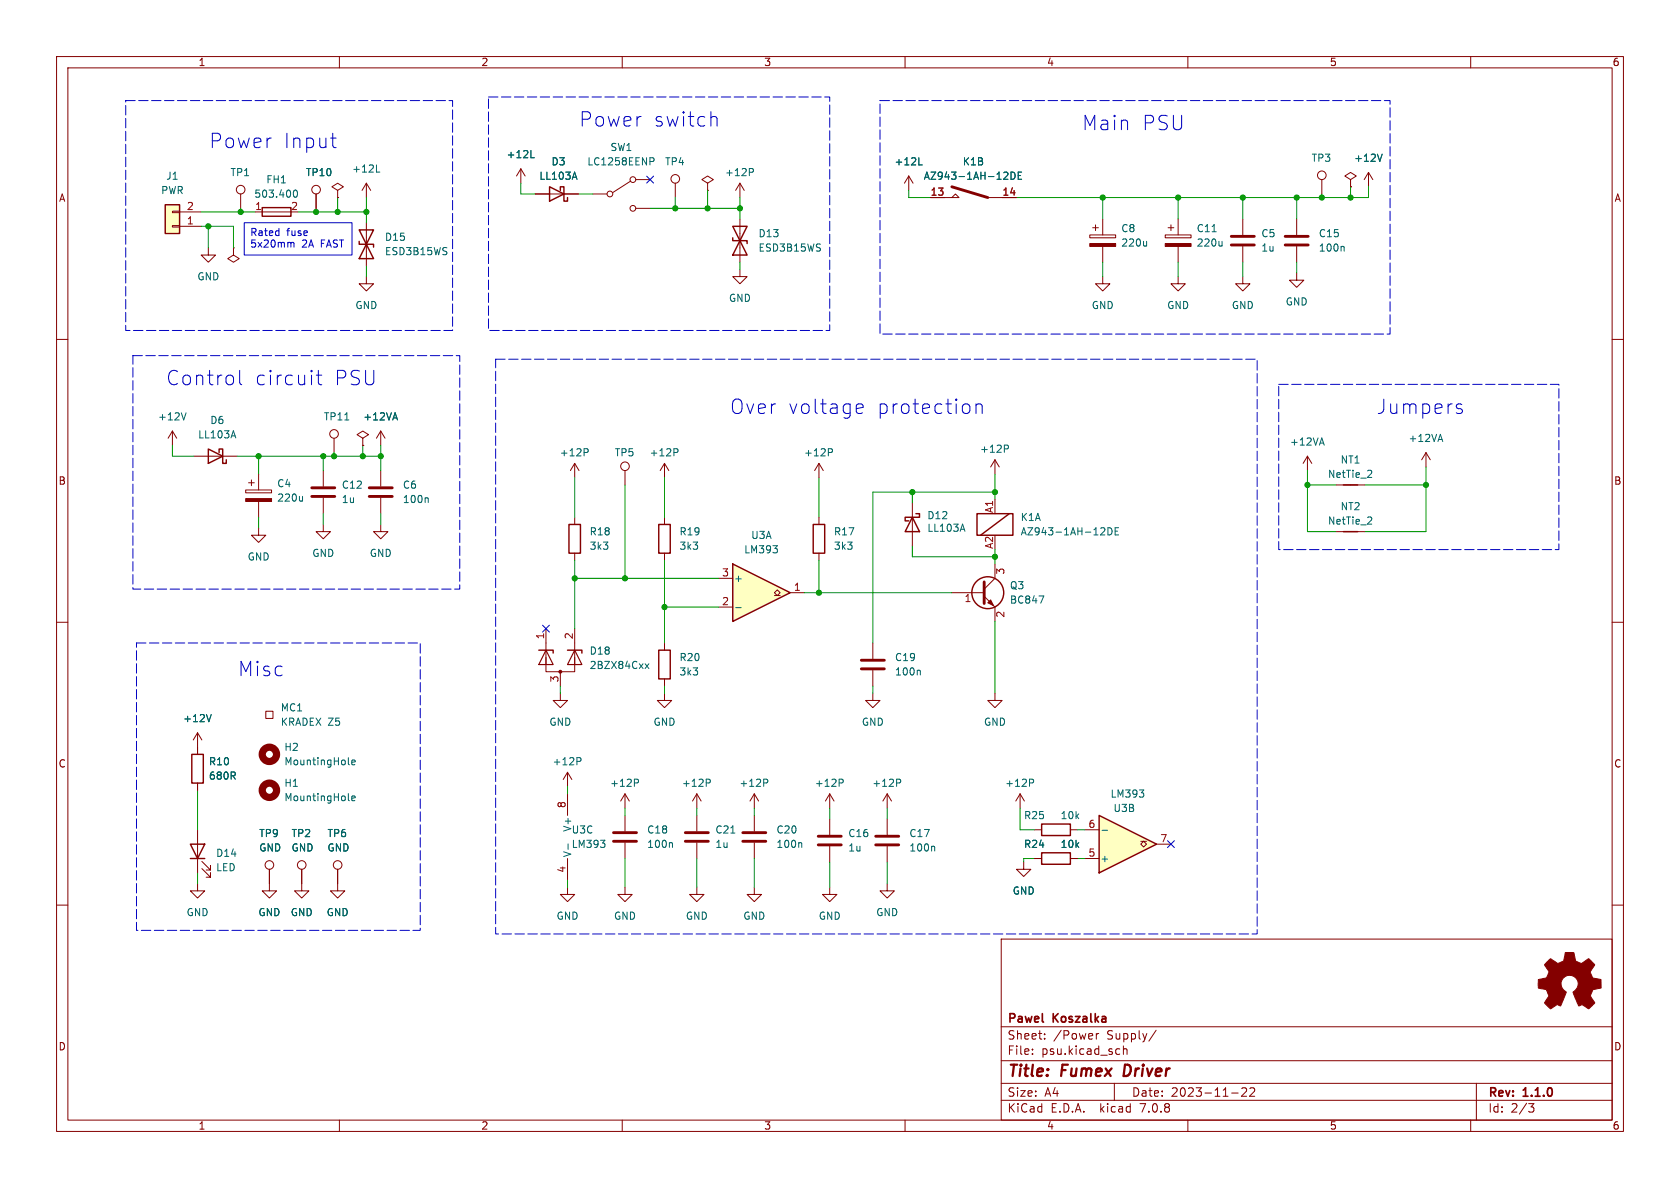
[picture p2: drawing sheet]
<svg xmlns="http://www.w3.org/2000/svg" width="297mm" height="210mm" viewBox="0 0 297 210" stroke-linecap="round" stroke-linejoin="round" font-family="sans-serif">
<g fill="none" stroke="#840000" stroke-width=".18">
<path d="M10 10h277v190h-277zM12 12h273v186h-273zM60 10v2M110 10v2M160 10v2M210 10v2M260 10v2M94.6 34.3h7.6M104.8 34.3h2.5M111.5 32l-3.2 2M112.4 31.8h2.5M112.4 36.8h2.5"/>
<path d="M125.1 32.4l1-.6-1-.7-1 .7 1 .6v1.3M125.1 33.7h.1M130.8 32.4v2.5M130.8 38.7v7.7M130.8 32.4l-.8 1.3M130.8 32.4l.8 1.3M160.7 31.1l-.8 1.3M160.7 31.1v2.6M160.7 31.1l.7 1.3M164.5 34.9h5l-.6-.6-.6 .6M174.6 34.9h5.1M193.7 39.8v1"/>
<path d="M194.9 38.7v2.8M207 39.8v1M208.3 38.7v2.8M10 60h2M130.8 47.6v1.3h1.3l-1.3 1.3-1.3-1.3h1.3M192.7 41.5h4.5v.5h-4.5zM193.2 40.3h1M194.9 48.9v1.3h1.3l-1.3 1.2-1.2-1.2h1.2M194.9 43.6v2.8M206 41.5h4.6v.5h-4.6zM206.5 40.3h1M208.3 48.9v1.3h1.2l-1.2 1.2-1.3-1.2h1.3"/>
<path d="M208.3 43.6v2.8M285 60h2M43.4 86.6h4.6v.5h-4.6zM43.9 85.3h1.1M44.4 84.8v1.1M45.7 93.3v1.3h1.3l-1.3 1.3-1.3-1.3h1.3M45.7 83.8v2.8M45.7 88.6v2.8M57.1 92.7v1.3h1.3l-1.3 1.3-1.2-1.3h1.2M57.1 83.2v2.8M57.1 88v2.8M117.5 91.4v1.3"/>
<path d="M117.5 97.8v1.3M144.8 81.9v2.6M144.8 91.4v1.3M144.8 97.8v1.3M144.8 81.9l-.8 1.3M144.8 81.9l.7 1.3M10 110h2M96.5 116.2v2.5h5.1v-2.5M96.5 111.1v6.4M99.1 118.7v2.6M101.6 111.1v6.4M117.5 113.7v1.2"/>
<path d="M285 110h2M34.9 129.5v3.9M34.9 138.4v1.3M34.9 129.5l-.7 1.3M34.9 129.5l.8 1.3M99.1 122.6v1.2h1.2l-1.2 1.3-1.3-1.3h1.3M100.3 136.5l-.7 1.3M100.3 136.5v2.6M100.3 136.5l.8 1.3M117.5 122.6v1.2h1.2l-1.2 1.3-1.3-1.3h1.3M117.5 120v1.3M10 160h2"/>
<path d="M34.9 146.7v7.6M35.7 153.5l1.5 1.6v-.8v.8h-.8M35.7 152.3l1.5 1.5v-.8v.8h-.8M47.6 153.7v3.8h1.3l-1.3 1.3-1.2-1.3h1.2M53.3 153.7v3.8h1.3l-1.3 1.3-1.2-1.3h1.2M59.7 156.2v1.3h1.3l-1.3 1.3-1.3-1.3h1.3M100.3 156.8v1.3h1.3l-1.3 1.3-1.2-1.3h1.2M100.3 140.3v3.8M100.3 151.8v3.8M110.5 156.8v1.3h1.3l-1.3 1.3-1.3-1.3h1.3M110.5 140.3l-.8 1.3M110.5 140.3v2.6"/>
<path d="M110.5 144.1v2.8M110.5 149v2.8M110.5 140.3l.8 1.3M123.2 156.8v1.3h1.3l-1.3 1.3-1.3-1.3h1.3M123.2 140.3l-.8 1.3M123.2 140.3v2.6M123.2 144.1v2.8M123.2 149v2.8M123.2 140.3l.8 1.3M285 160h2M177 166h108v32h-108zM60 198v2"/>
<path d="M110 198v2M160 198v2M177 194.5h108M177 191.5h108M177 187.5h108M177 181.5h108M182.5 186.3v.1M182.5 185.5v.1M184.7 183.6v.1M184.7 182.8v.1M193.8 182.7v1M194.2 182.7l-.2 .1-.2 .2"/>
<path d="M197 191.5v3M197.8 185.4l.2 .1M198 186.3l-.2 .1M198.6 184.9v1.5M198.6 185.5l.2-.1 .4 .1v.9M204.4 182.1l-1.3 2M210 198v2M217.7 193.2h1.2M219.5 192.4l.6-.1 .2 .1 .1 .3-.9 1.1h.9M221 192.4l.5-.1 .2 .1 .1 .3-.9 1.1h.9M260 198v2M261 191.5v6.5"/>
<path d="M270.2 195.1h1l-.5 .6 .4 .1 .1 .5-.3 .3h-.4"/>
<circle cx="107.8" cy="34.3" r=".51"/>
<circle cx="111.9" cy="36.8" r=".51"/>
<circle cx="111.9" cy="31.8" r=".51"/>
<circle cx="47.6" cy="152.9" r=".76"/>
<circle cx="53.3" cy="152.9" r=".76"/>
</g>
<path d="M198.9 188.2l-.3 2h.5" fill="none" stroke="#840000" stroke-width=".4"/>
<path d="M97.2 33l2.5 1.3-2.5 1.3zM99.1 33.7v-.7h.6v2.6h.6v-.7M129.5 42v.5h2.6v.6M129.5 40h2.6l-2.6 5.1h2.6zM116.5 92.7h2v5.1h-2zM143.8 92.7h2v5.1h-2zM95.2 114.9h2.6v.5M100.3 114.9h2.6v.5M116.5 114.9h2v5.1h-2zM33.9 133.4h2v5h-2zM33.7 149.2h2.5l-1.3 2.6zM33.7 151.8h2.5" fill="none" stroke="#840000" stroke-width=".25"/>
<g fill="none" stroke="#006464" stroke-width=".18">
<path d="M101.6 30.4l.4 1.3M114.9 27.9h.5l.2 .2-.1 .4h-.6M132.5 29.8h.5l.2 .2-.1 .4-.6 .1M162.4 29.2h.6M177.6 30.4l.5 .1 .1 .3-.8 .9h.8M178.7 30.4a.64 .64 0 0 1 .8 .7 .64 .64 0 0 1-.8 .6zM180 31h.4M180.6 30.4h-.6v1.3h.6M202.7 42.7v.8M202.7 43.4l-.2 .1M214.3 41h.7M216 42.7v.8"/>
<path d="M216 43.4l-.1 .1M146.4 79.3h.5l.3 .3-.2 .3-.6 .1M53.5 87.7v.9M53.5 88.5l-.2 .1M114 117.3l.7 .9M114.7 117.3l-.7 .9M37.3 126.3l-.4 1.3M102 133.9h.5l.2 .3-.1 .3-.6 .1M112.2 137.7h.4l.3 .3-.1 .3-.6 .1M124.9 137.7h.4l.3 .3-.1 .3-.6 .1M100.4 149.2v.9M106.2 148.5h.7l-.4 .5"/>
<path d="M106.9 149.1v.6M118.7 149l.2 .1v.7M129.2 147.3h.7"/>
</g>
<g fill="#840000" stroke="#840000" stroke-width=".18">
<path d="M192.7 43.1h4.5v.5h-4.5z"/>
<path d="M206 43.1h4.6v.5h-4.6z"/>
<path d="M43.4 88.1h4.6v.5h-4.6z"/>
<circle cx="99.1" cy="118.7" r=".25"/>
</g>
<path d="M96.5 114.9l1.3 2.6h-2.6zM101.6 114.9l1.3 2.6h-2.6z" fill="none" stroke="#840000" stroke-width=".2"/>
<path d="M168.3 33l6.3 1.9M55.1 87.8h4.1M55.1 86.2h4.1M108.5 148.7h4M108.5 147.2h4M121.2 148.7h4M121.2 147.2h4" fill="none" stroke="#840000" stroke-width=".51"/>
<path d="M129.5 99.7l10.2 5.1-10.2 5.1z" fill="#ffffc2"/>
<path d="M29.2 36.2h2.5v5.1h-2.5zM46.4 36.7h5v1.5h-5zM100.6 92.7h2v5.1h-2zM129.5 99.7l10.2 5.1-10.2 5.1z" fill="none" stroke="#840000" stroke-width=".25"/>
<g fill="none" stroke="#840000" stroke-width=".18">
<path d="M30.5 37.3h1.2v.3h-1.2zM30.5 39.9h1.2v.2h-1.2zM31.7 37.5h3.9M42.5 34.3v2.5M45.1 37.5h6.3M55.9 34.3v2.5M119.4 32.4v2.5M31.7 40h3.9M36.8 43.8v1.3h1.3l-1.3 1.3-1.2-1.3h1.2M101.6 81.9v2.6M101.6 91.4v1.3M101.6 97.8v1.3"/>
<path d="M101.6 81.9l-.8 1.3M101.6 81.9l.8 1.3M110.5 83.2v2.5M117.5 81.9l-.8 1.3M117.5 81.9v2.6M117.5 81.9l.7 1.3M175.9 81.3l-.8 1.3M175.9 81.3v2.5M175.9 81.3l.8 1.3M127 107.3h2.5M127 102.2h2.5M136.9 105.3h.5l-.5-.5 .5-.5 .5 .5-.5 .5h.5"/>
<path d="M139.7 104.8h2.5M154.3 122.6v1.2h1.3l-1.3 1.3-1.3-1.3h1.3M133.3 156.8v1.3h1.3l-1.3 1.3-1.2-1.3h1.2M133.3 144.1v2.8M133.3 149v2.8M146.7 156.8v1.3h1.3l-1.3 1.3-1.3-1.3h1.3M146.7 144.8v2.8M146.7 149.6v2.8M156.8 156.2v1.3h1.3l-1.3 1.3-1.2-1.3h1.2M156.8 144.8v2.8M156.8 149.6v2.8M180.3 140.3l-.7 1.3"/>
<path d="M180.3 140.3v2.6M180.3 140.3l.8 1.3M181 152.4v1.3h1.2l-1.2 1.2-1.3-1.2h1.3"/>
<circle cx="42.5" cy="33.5" r=".76"/>
<circle cx="55.9" cy="33.5" r=".76"/>
<circle cx="119.4" cy="31.6" r=".76"/>
<circle cx="110.5" cy="82.4" r=".76"/>
</g>
<path d="M52 33.7l.2-.1a.68 .68 0 0 1 .4 .6 .68 .68 0 0 1-.4 .7l-.2-.2-.1-.3zM103.3 79.3h.4l.3 .3-.1 .3-.6 .1M119.1 79.3h.5l.3 .3-.2 .3-.6 .1M177.6 78.7h.4l.3 .2-.1 .4h-.6M136.6 96.5h.8l-.4 .4M137.4 97.1v.5M130.1 107.4h.9M182 137.7h.5l.2 .3-.1 .3-.6 .1M141.6 149l.1 .1v.7M165.1 149.6l.1 .2v.6" fill="none" stroke="#006464" stroke-width=".18"/>
<path d="M131.3 148.7h4.1M131.3 147.2h4.1M144.7 149.4h4M144.7 147.8h4M154.8 149.4h4.1M154.8 147.8h4.1" fill="none" stroke="#840000" stroke-width=".51"/>
<path d="M29.2 36.2h2.5v5.1h-2.5z" fill="#ffffc2" stroke="#ffffc2" stroke-width=".18"/>
<path d="M273.6 170l.5-.5 .9 .6a.62 .62 0 0 0 1 0l.2-.1a1.62 1.62 0 0 0 .5-1.4l.1-.2h1.4l.2 .8a.74 .74 0 0 0 .7 .9l.5 .2 1.3-.8 1 1-.4 .7a.75 .75 0 0 0-.1 1.2l.2 .5 1.4 .3 .1 1.5-1.5 .2v.2a1.23 1.23 0 0 0-.3 1.2l.6 1-.1 .1-1 .9-.8-.5a.54 .54 0 0 0-.8 0l-1.1-2.3a2.33 2.33 0 0 0 .9-2 1.54 1.54 0 0 0-2.5-.7 1.54 1.54 0 0 0 .4 2.6l-1.1 2.4a.69 .69 0 0 0-1.1 .2l-.6 .3-1.1-1 .8-1.2-.2-.6a.71 .71 0 0 0-.9-.7l-.7-.2v-1.4l.4-.1a1.11 1.11 0 0 0 1.2-.7 .72 .72 0 0 0-.2-1.2l-.4-.7z" fill="#840000" stroke="#840000" stroke-width=".18"/>
<path d="M194.3 144.1l10.2 5.1-10.2 5.1z" fill="#ffffc2"/>
<g fill="none" stroke="#840000" stroke-width=".25">
<path d="M63.5 42.7v.5h2.5v.5M63.5 40.6h2.5l-2.5 5.1h2.5zM36.8 79.4l2.6 1.2-2.6 1.3zM38.7 80v-.6h.7v2.5h.6v-.6M161.3 91.4l1.3 2.6h-2.6zM161.9 90.8h.7v.6h-2.6v.7h.7M172.7 90.8h6.4v3.8h-6.4zM178.4 90.8l-5 3.8M237.5 94h2.5M237.5 85.7h2.5M184.1 150.7h5.1v2.1h-5.1zM184.1 145.7h5.1v2h-5.1z"/>
<path d="M194.3 144.1l10.2 5.1-10.2 5.1z"/>
<circle cx="174.6" cy="104.8" r="2.82"/>
</g>
<g fill="none" stroke="#840000" stroke-width=".18">
<path d="M55.9 34.3v2.5M59.7 33.7l1-.7-1-.6-1 .6 1 .7v1.2M59.7 34.9h.1M64.8 32.4v2.5M64.8 39.4v7.6M64.8 32.4l-.8 1.3M64.8 32.4l.7 1.3M92.1 29.8l-.8 1.3M92.1 29.8v2.6M92.1 29.8l.7 1.3M94.6 34.3h2.6M99.7 34.3h2.5"/>
<path d="M164.5 34.9h2.5M177.2 34.9h2.5M219.7 38.7v2.8M229.2 38.7v2.8M233.7 31.8v2.5M238.8 31.8l1-.7-1-.6-1.1 .6 1.1 .7v1.2M238.8 33h.1M241.9 30.5l-.7 1.3M241.9 30.5v2.5M241.9 30.5l.8 1.3M41.3 43.8v1.3l1 .6-1 .7-1-.7 1-.6M41.3 43.8h.1"/>
<path d="M64.8 48.9v1.3h1.2l-1.2 1.2-1.3-1.2h1.3M219.7 48.9v1.3h1.3l-1.3 1.2-1.3-1.2h1.3M219.7 43.6v2.8M229.2 48.3v1.2h1.3l-1.3 1.3-1.2-1.3h1.2M229.2 43.6v2.8M30.5 76.2l-.8 1.3M30.5 76.2v2.5M30.5 76.2l.7 1.3M59.1 77.5v2.5M64.1 77.5l1.1-.7-1.1-.6-1 .6 1 .7v1.2M64.1 78.7h.1M67.3 76.2l-.8 1.3"/>
<path d="M67.3 76.2v2.5M67.3 76.2l.8 1.3M34.3 80.6h7.6M67.3 92.7v1.3h1.3l-1.3 1.3-1.3-1.3h1.3M67.3 83.2v2.8M67.3 88v2.8M161.3 88.9v7.6M175.9 88.3v2.5M175.9 99.7v2.5l-1.9 1.9M231.1 80.6l-.7 1.3M231.1 80.6v2.6M231.1 80.6l.8 1.3"/>
<path d="M236.2 94h5.1M236.2 85.7h5.1M252.1 80l-.8 1.3M252.1 80v2.6M252.1 80l.8 1.3M154.3 113.7v2.8M154.3 118.5v2.8M168.3 104.8h5.7M174 105.4l1.9 1.9v2.6M34.9 132.1v1.3M34.9 138.4v1.3M47 125.7h1.3v1.3h-1.3z"/>
<path d="M175.9 122.6v1.2h1.3l-1.3 1.3-1.3-1.3h1.3M34.9 156.2v1.3h1.3l-1.3 1.3-1.2-1.3h1.2M47.6 153.7v2.5M53.3 153.7v2.5M59.7 153.7v2.5M133.3 140.3l-.7 1.3M133.3 140.3v2.6M133.3 140.3l.8 1.3M146.7 140.3l-.8 1.3M146.7 140.3v2.6M146.7 140.3l.7 1.3M156.8 140.3l-.7 1.3"/>
<path d="M156.8 140.3v2.6M156.8 140.3l.8 1.3M182.9 151.8h1.2M182.9 146.7h1.2M189.2 151.8h1.3M189.2 146.7h1.3M191.8 151.8h2.5M191.8 146.7h2.5M201.7 148.7h.5l-.5 .5 .5 .5 .5-.5-.5-.5h.5M204.5 149.2h2.5"/>
<circle cx="233.7" cy="31" r=".76"/>
<circle cx="59.1" cy="76.7" r=".76"/>
<circle cx="59.7" cy="152.9" r=".76"/>
</g>
<g fill="none" stroke="#006464" stroke-width=".18">
<path d="M66.6 30.4h.6M93.9 27.9h.6M101.6 30.4l.4 1.3M162.4 29.2h.6M177.6 30.4l.5 .1 .1 .3-.8 .9h.8M178.7 30.4a.64 .64 0 0 1 .8 .7 .64 .64 0 0 1-.8 .6zM180 31h.4M180.6 30.4h-.6v1.3h.6M244.4 27.2l-.5 1.3M237.4 43.5l.2 .2v.7M32.9 73l-.4 1.2M41.3 76.1l.4 1.3"/>
<path d="M61 74.2h.7M69.5 73.9h.7M69.8 73l.5 1.2M233.4 78.3h.6M233.7 77.4l.4 1.3M254.3 77.7h.6M254.6 76.8l.5 1.2M75.5 88l.2 .2v.6M170.2 92.7l.4 1.2M194.8 93.3l.4 .1 .1 .3-.8 .9h.8M195.9 93.3a.64 .64 0 0 1 .7 .6 .64 .64 0 0 1-.7 .7zM197.1 93.9h.5"/>
<path d="M197.7 93.3h-.6v1.3h.6M242.3 91.4l.2 .2-.1 .3-.7 .8h.8M242.3 83.1l.2 .3-.1 .3-.7 .7h.8M162.5 118.5l.2 .2v.6M183.7 105.4h.8l-.5 1.2M37.3 126.3l-.4 1.3M61.6 135l.2 .2M62.2 134.8l.6-.1-.1-.3h-.3l-.2 .1 .1 .6h.4M135 137.7h.5l.2 .3-.1 .3-.6 .1M148.3 137.7h.5l.3 .3-.1 .3-.7 .1M158.5 137.7h.5l.2 .3-.1 .3-.6 .1M201.4 139.6h.8l-.4 .5"/>
<path d="M61.6 141.4l.2 .1M62.2 141.1l.6-.1-.1-.2-.3-.1-.2 .2 .1 .6h.4M194.8 146.8h1M202.1 140.2v.6"/>
</g>
<path d="M217.7 43.3h4M217.7 41.8h4M227.2 43.3h4.1M227.2 41.8h4.1M65.3 87.8h4M65.3 86.2h4M152.3 118.2h4M152.3 116.7h4M174 102.9v3.8" fill="none" stroke="#840000" stroke-width=".51"/>
<path d="M174.6 106.6l.5-.6 .5 1.1z" fill="#840000" stroke="#840000" stroke-width=".18"/>
<g fill="none" stroke="#840000" stroke-width="1.3">
<circle cx="47.6" cy="139.7" r="1.27"/>
<circle cx="47.6" cy="133.3" r="1.27"/>
</g>
<g fill="none" stroke="#0000c2" stroke-width=".18">
<path d="M43.2 39.4h19v5.7h-19zM58.5 24.4h.9M58.9 26l.5 .1M126 20.6h.4l.4 .4v1.3M51.4 42.9v.1M51.4 43v.7M51.4 43l.2-.2 .3 .1 .1 .8M42.4 65.5v2.1l.3 .4M55.9 66.3h1M56.3 65.5v2.1l.1 .3 .5 .1M151.5 73l.2 .1 .8-.1M151.5 71.5l.7-.1 .3 .1 .1 .5-1.2 .2"/>
<path d="M171.3 71.6l.2 .3v.7l-.2 .2M172.5 71.6a.63 .63 0 0 1 1.1 .2v1.3M172.5 71.4v1.7M257.8 72.2l.6 .2 .1 .3-.3 .4h-.5M257.8 71.4l.6 .1"/>
</g>
<path d="M22.2 17.8h57.8v40.6h-57.8v-40.6M86.4 17.1h60.3v41.3h-60.3v-41.3M155.6 17.8h90.1v41.3h-90.1v-41.3M23.5 62.9h57.8v41.2h-57.8v-41.2M87.6 63.5h134.6v101.6h-134.6v-101.6M226.1 67.9h49.5v29.3h-49.5v-29.3M24.1 113.7h50.2v50.8h-50.2v-50.8" fill="none" stroke="#0000c2" stroke-width=".18" stroke-dasharray="1.7 .6"/>
<g fill="none" stroke="#009600" stroke-width=".18">
<path d="M35.6 37.5h9.5M42.5 36.8v.7M52.7 37.5h12.1M55.9 36.8v.7M59.7 34.9v2.6M64.8 34.9v4.5M92.1 32.4v1.9h2.5M102.2 34.3h2.6M114.9 36.8h15.9M119.4 34.9v1.9M125.1 33.7v3.1M130.8 34.9v3.8"/>
<path d="M160.7 33.7v1.2h3.8M194.9 34.9v3.8M208.3 34.9v3.8M219.7 34.9v3.8M229.2 34.9v3.8M233.7 34.3v.6M238.8 33v1.9M241.9 33v1.9h-62.2M35.6 40h5.7v3.8M36.8 40v3.8M64.8 47v1.9M130.8 46.4v1.2"/>
<path d="M194.9 46.4v2.5M208.3 46.4v2.5M219.7 46.4v2.5M229.2 46.4v1.9M30.5 78.7v1.9h3.8M64.1 78.7v1.9M67.3 78.7v4.5M41.9 80.6h25.4M45.7 80.6v3.2M45.7 91.4v1.9M57.1 80.6v2.6M57.1 90.8v1.9"/>
<path d="M59.1 80v.6M67.3 90.8v1.9M101.6 84.5v6.9M101.6 99.1v12M110.5 85.7v16.5M117.5 84.5v6.9M117.5 99.1v14.6M144.8 84.5v6.9M144.8 99.1v5.7M161.3 87v1.9M161.3 96.5v1.9h14.6M175.9 83.8v4.5"/>
<path d="M175.9 97.2v2.5M175.9 87h-21.6v26.7M231.1 83.2v10.8h5.1M231.1 85.7h5.1M241.3 85.7h10.8M252.1 82.6v11.4h-10.8M101.6 102.2h25.4M117.5 107.3h9.5M142.2 104.8h26.1M175.9 109.9v12.7M34.9 139.7v7M99.1 121.3v1.3"/>
<path d="M100.3 139.1v1.2M117.5 121.3v1.3M154.3 121.3v1.3M34.9 154.3v1.9M100.3 155.6v1.2M110.5 142.9v1.2M110.5 151.8v5M123.2 142.9v1.2M123.2 151.8v5M133.3 142.9v1.2M133.3 151.8v5M146.7 142.9v1.9"/>
<path d="M146.7 152.4v4.4M156.8 142.9v1.9M156.8 152.4v3.8M180.3 142.9v3.8h2.6M182.9 151.8h-1.9v.6M190.5 151.8h1.3M190.5 146.7h1.3"/>
</g>
<path d="M114.3 31.1l1.2 1.3M115.5 31.1l-1.2 1.3M95.9 110.5l1.2 1.2M97.1 110.5l-1.2 1.2M206.4 148.6l1.2 1.2M207.6 148.6l-1.2 1.2" fill="none" stroke="#000084" stroke-width=".18"/>
<g fill="#009600" stroke="#009600" stroke-width=".18">
<circle cx="59.7" cy="37.5" r=".46"/>
<circle cx="42.5" cy="37.5" r=".46"/>
<circle cx="64.8" cy="37.5" r=".46"/>
<circle cx="36.8" cy="40" r=".46"/>
<circle cx="55.9" cy="37.5" r=".46"/>
<circle cx="57.1" cy="80.6" r=".46"/>
<circle cx="45.7" cy="80.6" r=".46"/>
<circle cx="59.1" cy="80.6" r=".46"/>
<circle cx="64.1" cy="80.6" r=".46"/>
<circle cx="67.3" cy="80.6" r=".46"/>
<circle cx="119.4" cy="36.8" r=".46"/>
<circle cx="125.1" cy="36.8" r=".46"/>
<circle cx="130.8" cy="36.8" r=".46"/>
<circle cx="144.8" cy="104.8" r=".46"/>
<circle cx="231.1" cy="85.7" r=".46"/>
<circle cx="161.3" cy="87" r=".46"/>
<circle cx="175.9" cy="87" r=".46"/>
<circle cx="110.5" cy="102.2" r=".46"/>
<circle cx="117.5" cy="107.3" r=".46"/>
<circle cx="101.6" cy="102.2" r=".46"/>
<circle cx="175.9" cy="98.4" r=".46"/>
<circle cx="219.7" cy="34.9" r=".46"/>
<circle cx="208.3" cy="34.9" r=".46"/>
<circle cx="194.9" cy="34.9" r=".46"/>
<circle cx="238.8" cy="34.9" r=".46"/>
<circle cx="233.7" cy="34.9" r=".46"/>
<circle cx="229.2" cy="34.9" r=".46"/>
<circle cx="252.1" cy="85.7" r=".46"/>
</g>
<g font-size="3.5" fill="#0000c2">
<text x="102.2" y="22.6">Power</text>
<text x="115.4" y="22.6">switch</text>
<text x="191.1" y="23.2">Main</text>
<text x="201.7" y="23.2">PSU</text>
<text x="36.8" y="26.4">Power</text>
<text x="50" y="26.4">Input</text>
<text x="29.2" y="68.3">Control</text>
<text x="44.9" y="68.3">circuit</text>
<text x="58.9" y="68.3">PSU</text>
<text x="128.9" y="73.4">Over</text>
<text x="139.1" y="73.4">voltage</text>
<text x="154.8" y="73.4">protection</text>
<text x="243.2" y="73.4">Jumpers</text>
<text x="41.9" y="119.8">Misc</text>
</g>
<g font-size="2.8" fill="#840000">
<text x="178" y="190.9">Title:</text>
<text x="187.7" y="190.9">Fumex</text>
<text x="199.5" y="190.9">Driver</text>
</g>
<g font-size="2.1" fill="#840000">
<text x="178" y="184">Sheet:</text>
<text x="178" y="181.2">Pawel</text>
<text x="186.2" y="184">/Power</text>
<text x="186.2" y="181.2">Koszalka</text>
<text x="195.7" y="184">Supply/</text>
<text x="178" y="186.7">File:</text>
<text x="184.1" y="186.7">psu.kicad_sch</text>
<text x="178" y="196.9">KiCad</text>
<text x="178" y="194.1">Size:</text>
<text x="184.7" y="194.1">A4</text>
<text x="185.7" y="196.9">E.D.A.</text>
<text x="194.6" y="196.9">kicad</text>
<text x="200" y="194.1">Date:</text>
<text x="201.8" y="196.9">7.0.8</text>
<text x="207" y="194.1">2023-11-22</text>
<text x="263" y="194.3">Rev:</text>
<text x="263" y="196.9">Id:</text>
<text x="267.1" y="196.9">2/3</text>
<text x="269.4" y="194.3">1.1.0</text>
</g>
<g font-size="1.8" fill="#840000">
<text x="35" y="11.9">1</text>
<text x="85" y="11.9">2</text>
<text x="135" y="11.9">3</text>
<text x="185" y="11.9">4</text>
<text x="235" y="11.9">5</text>
<text x="285" y="11.9">6</text>
<text x="10.3" y="35.9">A</text>
<text x="285.3" y="35.9">A</text>
<text x="10.3" y="85.9">B</text>
<text x="285.3" y="85.9">B</text>
<text x="10.3" y="135.9">C</text>
<text x="285.3" y="135.9">C</text>
<text x="10.3" y="185.9">D</text>
<text x="285.3" y="185.9">D</text>
<text x="35" y="199.9">1</text>
<text x="85" y="199.9">2</text>
<text x="135" y="199.9">3</text>
<text x="185" y="199.9">4</text>
<text x="235" y="199.9">5</text>
<text x="285" y="199.9">6</text>
</g>
<g font-size="1.8" fill="#006464">
<text x="89.5" y="28.2">+12L</text>
<text x="97.4" y="29.4">D3</text>
<text x="103.7" y="29.4">LC1258EENP</text>
<text x="107.8" y="26.9">SW1</text>
<text x="117.5" y="29.4">TP4</text>
<text x="158" y="29.4">+12L</text>
<text x="170.1" y="29.4">K1B</text>
<text x="231.8" y="28.8">TP3</text>
<text x="239.3" y="28.8">+12V</text>
<text x="28.4" y="34.5">PWR</text>
<text x="29.3" y="32">J1</text>
<text x="40.6" y="31.3">TP1</text>
<text x="44.9" y="35.2">503.400</text>
<text x="47" y="32.6">FH1</text>
<text x="54" y="31.3">TP10</text>
<text x="62.2" y="30.7">+12L</text>
<text x="95.3" y="32">LL103A</text>
<text x="128.1" y="31.3">+12P</text>
<text x="163.2" y="32">AZ943-1AH-12DE</text>
<text x="198.1" y="41.2">C8</text>
<text x="211.5" y="41.2">C11</text>
<text x="68" y="45.3">ESD3B15WS</text>
<text x="68" y="42.8">D15</text>
<text x="134" y="44.7">ESD3B15WS</text>
<text x="134" y="42.1">D13</text>
<text x="198.1" y="43.8">220u</text>
<text x="211.5" y="43.8">220u</text>
<text x="222.9" y="42.1">C5</text>
<text x="222.9" y="44.7">1u</text>
<text x="233.1" y="44.7">100n</text>
<text x="233.1" y="42.1">C15</text>
<text x="34.8" y="49.8">GND</text>
<text x="128.8" y="53.6">GND</text>
<text x="62.7" y="54.8">GND</text>
<text x="192.9" y="54.8">GND</text>
<text x="206.2" y="54.8">GND</text>
<text x="217.7" y="54.8">GND</text>
<text x="227.2" y="54.2">GND</text>
<text x="27.8" y="74.5">+12V</text>
<text x="34.9" y="77.7">LL103A</text>
<text x="37.1" y="75.2">D6</text>
<text x="57.2" y="74.5">TP11</text>
<text x="64.1" y="74.5">+12VA</text>
<text x="98.9" y="80.9">+12P</text>
<text x="108.6" y="80.9">TP5</text>
<text x="114.7" y="80.9">+12P</text>
<text x="142" y="80.9">+12P</text>
<text x="173.2" y="80.2">+12P</text>
<text x="228" y="79">+12VA</text>
<text x="236.9" y="82.1">NT1</text>
<text x="248.9" y="78.3">+12VA</text>
<text x="48.9" y="86.3">C4</text>
<text x="48.9" y="88.9">220u</text>
<text x="60.3" y="89.1">1u</text>
<text x="60.3" y="86.6">C12</text>
<text x="71.1" y="86.6">C6</text>
<text x="71.1" y="89.1">100n</text>
<text x="234.7" y="84.7">NetTie_2</text>
<text x="104.1" y="94.8">R18</text>
<text x="120" y="94.8">R19</text>
<text x="132.7" y="95.5">U3A</text>
<text x="147.3" y="94.8">R17</text>
<text x="163.8" y="94.2">LL103A</text>
<text x="163.8" y="92">D12</text>
<text x="180.3" y="92.3">K1A</text>
<text x="180.3" y="94.8">AZ943-1AH-12DE</text>
<text x="234.7" y="92.9">NetTie_2</text>
<text x="236.9" y="90.4">NT2</text>
<text x="43.7" y="99.3">GND</text>
<text x="55.1" y="98.7">GND</text>
<text x="65.3" y="98.7">GND</text>
<text x="104.1" y="97.4">3k3</text>
<text x="120" y="97.4">3k3</text>
<text x="131.5" y="98">LM393</text>
<text x="147.3" y="97.4">3k3</text>
<text x="129.7" y="103.1">+</text>
<text x="178.4" y="106.9">BC847</text>
<text x="178.4" y="104.4">Q3</text>
<text x="104.1" y="118.5">2BZX84Cxx</text>
<text x="104.1" y="115.9">D18</text>
<text x="120" y="119.6">3k3</text>
<text x="120" y="117.1">R20</text>
<text x="158.1" y="119.6">100n</text>
<text x="158.1" y="117.1">C19</text>
<text x="49.5" y="126">MC1</text>
<text x="32.3" y="127.9">+12V</text>
<text x="49.5" y="128.5">KRADEX Z5</text>
<text x="97" y="128.5">GND</text>
<text x="115.4" y="128.5">GND</text>
<text x="152.3" y="128.5">GND</text>
<text x="173.9" y="128.5">GND</text>
<text x="36.8" y="135.5">R10</text>
<text x="50.2" y="132.9">H2</text>
<text x="50.2" y="135.5">MountingHole</text>
<text x="97.6" y="135.5">+12P</text>
<text x="36.8" y="138">680R</text>
<text x="50.2" y="139.3">H1</text>
<text x="50.2" y="141.8">MountingHole</text>
<text x="107.8" y="139.3">+12P</text>
<text x="120.5" y="139.3">+12P</text>
<text x="130.6" y="139.3">+12P</text>
<text x="144" y="139.3">+12P</text>
<text x="154.1" y="139.3">+12P</text>
<text x="177.6" y="139.3">+12P</text>
<text x="196.2" y="141.2">LM393</text>
<text x="196.7" y="143.7">U3B</text>
<text x="45.7" y="148.2">TP9</text>
<text x="51.4" y="148.2">TP2</text>
<text x="57.8" y="148.2">TP6</text>
<text x="101" y="147.5">U3C</text>
<text x="101.2" y="147.1" transform="rotate(-90 101.2 147.1)">V+</text>
<text x="114.3" y="147.5">C18</text>
<text x="126.4" y="147.5">C21</text>
<text x="137.2" y="147.5">C20</text>
<text x="149.9" y="148.2">C16</text>
<text x="160.7" y="148.2">C17</text>
<text x="180.9" y="145">R25</text>
<text x="187.4" y="145">10k</text>
<text x="38.1" y="154.2">LED</text>
<text x="38.1" y="151.7">D14</text>
<text x="45.7" y="150.7">GND</text>
<text x="51.4" y="150.7">GND</text>
<text x="57.8" y="150.7">GND</text>
<text x="101" y="150.1">LM393</text>
<text x="101.2" y="151.6" transform="rotate(-90 101.2 151.6)">V-</text>
<text x="114.3" y="150.1">100n</text>
<text x="126.4" y="150.1">1u</text>
<text x="137.2" y="150.1">100n</text>
<text x="149.9" y="150.7">1u</text>
<text x="160.7" y="150.7">100n</text>
<text x="180.9" y="150.1">R24</text>
<text x="187.4" y="150.1">10k</text>
<text x="194.4" y="152.6">+</text>
<text x="178.9" y="158.3">GND</text>
<text x="32.9" y="162.2">GND</text>
<text x="45.6" y="162.2">GND</text>
<text x="51.3" y="162.2">GND</text>
<text x="57.7" y="162.2">GND</text>
<text x="98.3" y="162.8">GND</text>
<text x="108.5" y="162.8">GND</text>
<text x="121.2" y="162.8">GND</text>
<text x="131.3" y="162.8">GND</text>
<text x="144.6" y="162.8">GND</text>
<text x="154.8" y="162.2">GND</text>
</g>
<g font-size="1.8" fill="#a90000">
<text x="164.4" y="34.7">13</text>
<text x="177.1" y="34.7">14</text>
<text x="32.9" y="39.8">1</text>
<text x="32.9" y="37.2">2</text>
<text x="45" y="37.2">1</text>
<text x="51.4" y="37.2">2</text>
<text x="175.6" y="90.8" transform="rotate(-90 175.6 90.8)">A1</text>
<text x="127.6" y="102">3</text>
<text x="175.6" y="97.1" transform="rotate(-90 175.6 97.1)">A2</text>
<text x="177.9" y="101.7" transform="rotate(-90 177.9 101.7)">3</text>
<text x="127.6" y="107.1">2</text>
<text x="140.3" y="104.5">1</text>
<text x="170.4" y="106.8">1</text>
<text x="96.3" y="113.1" transform="rotate(-90 96.3 113.1)">1</text>
<text x="101.3" y="113.1" transform="rotate(-90 101.3 113.1)">2</text>
<text x="177.9" y="109.3" transform="rotate(-90 177.9 109.3)">2</text>
<text x="98.8" y="120.7" transform="rotate(-90 98.8 120.7)">3</text>
<text x="100.1" y="142.9" transform="rotate(-90 100.1 142.9)">8</text>
<text x="192.3" y="146.4">6</text>
<text x="205" y="149">7</text>
<text x="100.1" y="154.4" transform="rotate(-90 100.1 154.4)">4</text>
<text x="192.3" y="151.5">5</text>
</g>
<g font-size="1.8" fill="#0000c2">
<text x="44.1" y="42">Rated</text>
<text x="44.1" y="44.1">5x20mm</text>
<text x="50.7" y="42">fuse</text>
<text x="53.3" y="44.1">2A</text>
<text x="56.8" y="44.1">FAST</text>
</g>
</svg>
